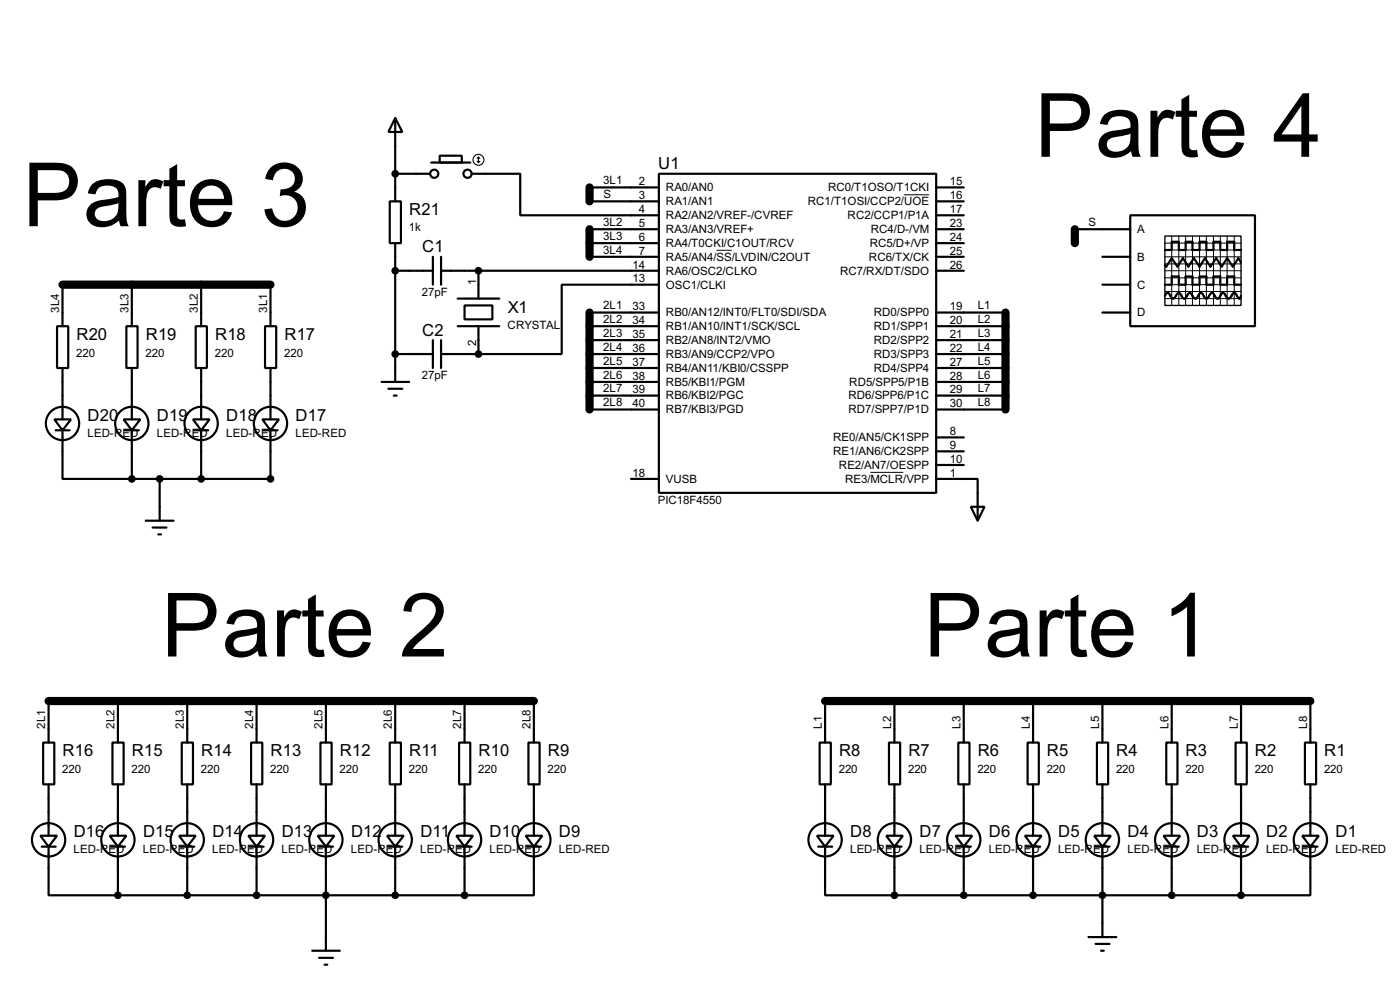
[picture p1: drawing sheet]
<svg xmlns="http://www.w3.org/2000/svg" width="256mm" height="180mm" viewBox="0 0 256 180" stroke-linecap="round" stroke-linejoin="round" font-family="sans-serif">
<path d="M108 34.3v2.6M11.5 52.1h38.1M108 42v5M108 57.2v17.8M184.2 57.2v17.8M196.9 42v2.5M8.9 128.3h88.9M151.2 128.3h88.9" fill="none" stroke="#000" stroke-width="1.5"/>
<g fill="none" stroke="#000" stroke-width=".4">
<path d="M71.4 36.9h2.1v7.6h-2.1zM72.4 21.6l1.3 2.6h-2.5zM72.4 21.6v15.3M72.4 31.8h6.4M79 29.8h7.2M80.6 28.5h4v1.3h-4zM86.4 31.8h8.9v7.6h25.4M108 36.9h12.7M108 34.3h12.7M120.7 31.8h50.8v58.4h-50.8zM171.5 36.9h5.1M171.5 34.3h5.1"/>
<path d="M171.5 39.4h5.1M207.1 39.4h22.8v20.3h-22.8zM10.5 59.7h2v7.7h-2zM11.5 52.1v7.6M23.2 59.7h2v7.7h-2zM24.2 52.1v7.6M35.9 59.7h2v7.7h-2zM36.9 52.1v7.6M48.6 59.7h2v7.7h-2zM49.6 52.1v7.6M72.4 44.5v25.4M72.4 49.6h6.9"/>
<path d="M79.3 47v5.1M80.8 49.6h39.9M80.8 47v5.1M83.9 59.7h7.6M83.9 54.7h7.6M85.1 55.9h5.1v2.6h-5.1zM87.7 49.6v5.1M87.7 59.7v5.1M108 57.2h12.7M108 59.7h12.7M108 47h12.7M108 42h12.7"/>
<path d="M108 44.5h12.7M120.7 52.1h-17.8v12.7h-15.2M171.5 49.6h5.1M171.5 57.2h12.7M171.5 59.7h12.7M171.5 47h5.1M171.5 42h5.1M171.5 44.5h5.1M196.9 42h10.2M202 57.2h5.1M202 47h5.1M202 52.1h5.1"/>
<path d="M213.4 54.2l.2-.5 .3-.1 .3 .1 .5 .8 .2 .2 .3-.2 .5-.8 .3-.1 .2 .1 .5 .8 .3 .2 .2-.2 .5-.8 .3-.1 .2 .1 .3 .5a.54 .54 0 0 0 .7 .3l.5-.8 .3-.1 .3 .1 .4 .8 .3 .2 .3-.2 .5-.8 .3-.1 .2 .1 .5 .8 .3 .2 .2-.2 .5-.8 .3-.1 .2 .1 .5 .8a.6 .6 0 0 0 .9-.5l.4-.4 .3 .1 .4 .8 .3 .2 .3-.5M213.4 45.8h1.3v-1.5h1.3v1.5h1.2v-1.5h1.3v1.5h1.3v-1.5h1.2v1.5h1.3v-1.5h1.3v1.5h1.2v-1.5h1.3v1.5h1.3M213.4 52.1h1.3v-1.5h1.3v1.5h1.2v-1.5h1.3v1.5h1.3v-1.5h1.2v1.5h1.3v-1.5h1.3v1.5h1.2v-1.5h1.3v1.5h1.3M227.4 48.1l-.5-.8-1 1.5-1.1-1.5-1 1.5-1-1.5-1 1.5-1-1.5-1 1.5-1.1-1.5-1 1.5-1-1.5-1 1.5-1-1.5-1 1.5-.3-.2M10 76.8h3l-1.5 2zM10.2 78.8h2.6M11.5 78.8v8.9h12.7M11.5 67.4v9.4M22.7 76.8h3l-1.5 2zM22.9 78.8h2.6M24.2 67.4v9.4M24.2 78.8v8.9"/>
<path d="M35.4 76.8h3l-1.5 2zM35.6 78.8h2.6M36.9 67.4v9.4M36.9 78.8v8.9M48.1 76.8h3l-1.5 2zM48.3 78.8h2.6M49.6 67.4v9.4M49.6 78.8v8.9h-25.4M69.9 69.9h5.1M71.2 71.2h2.5M72.2 72.4h.5M72.4 64.8h6.9"/>
<path d="M79.3 62.3v5.1M80.8 64.8h6.9M80.8 62.3v5.1M108 64.8h12.7M108 75h12.7M108 62.3h12.7M108 67.4h12.7M108 69.9h12.7M108 72.4h12.7M171.5 64.8h12.7M171.5 75h12.7M171.5 62.3h12.7"/>
<path d="M171.5 67.4h12.7M171.5 69.9h12.7M171.5 72.4h12.7M26.7 95.3h5.1M28 96.6h2.5M29 97.8h.5M29.3 87.7v7.6M115.6 87.7h5.1M171.5 87.7h7.6v7.6M171.5 80.1h5.1M171.5 82.6h5.1M171.5 85.1h5.1"/>
<path d="M177.9 92.8h2.5l-1.3 2.5zM7.9 135.9h2.1v7.7h-2.1zM8.9 128.3v7.6M20.6 135.9h2.1v7.7h-2.1zM21.6 128.3v7.6M33.3 135.9h2.1v7.7h-2.1zM34.3 128.3v7.6M46 135.9h2.1v7.7h-2.1zM47 128.3v7.6M58.7 135.9h2.1v7.7h-2.1zM59.7 128.3v7.6M71.4 135.9h2.1v7.7h-2.1z"/>
<path d="M72.4 128.3v7.6M84.1 135.9h2.1v7.7h-2.1zM85.1 128.3v7.6M96.8 135.9h2.1v7.7h-2.1zM97.8 128.3v7.6M150.2 135.9h2v7.7h-2zM151.2 128.3v7.6M162.9 135.9h2v7.7h-2zM163.9 128.3v7.6M175.6 135.9h2v7.7h-2zM176.6 128.3v7.6M188.3 135.9h2v7.7h-2z"/>
<path d="M189.3 128.3v7.6M201 135.9h2v7.7h-2zM202 128.3v7.6M213.7 135.9h2v7.7h-2zM214.7 128.3v7.6M226.4 135.9h2v7.7h-2zM227.4 128.3v7.6M239.1 135.9h2v7.7h-2zM240.1 128.3v7.6M7.4 153h3.1l-1.6 2zM7.7 155h2.5M8.9 155v8.9h12.7"/>
<path d="M8.9 143.6v9.4M20.1 153h3.1l-1.6 2zM20.4 155h2.5M21.6 143.6v9.4M21.6 155v8.9M32.8 153h3.1l-1.6 2zM33.1 155h2.5M34.3 143.6v9.4M34.3 155v8.9M45.5 153h3.1l-1.6 2zM45.8 155h2.5M47 143.6v9.4"/>
<path d="M47 155v8.9M58.2 153h3.1l-1.6 2zM58.5 155h2.5M59.7 143.6v9.4M59.7 155v19M70.9 153h3.1l-1.6 2zM71.2 155h2.5M72.4 143.6v9.4M72.4 155v8.9M83.6 153h3.1l-1.6 2zM83.9 155h2.5M85.1 143.6v9.4"/>
<path d="M85.1 155v8.9M96.3 153h3.1l-1.6 2zM96.6 155h2.5M97.8 155v8.9h-12.7M97.8 143.6v9.4M149.7 153h3l-1.5 2zM149.9 155h2.6M151.2 155v8.9h12.7M151.2 143.6v9.4M162.4 153h3l-1.5 2zM162.6 155h2.6M163.9 143.6v9.4"/>
<path d="M163.9 155v8.9M175.1 153h3l-1.5 2zM175.3 155h2.6M176.6 143.6v9.4M176.6 155v8.9M187.8 153h3l-1.5 2zM188 155h2.6M189.3 143.6v9.4M189.3 155v8.9M200.5 153h3l-1.5 2zM200.7 155h2.6M202 143.6v9.4"/>
<path d="M202 155v16.5M213.2 153h3l-1.5 2zM213.4 155h2.6M214.7 143.6v9.4M214.7 155v8.9M225.9 153h3l-1.5 2zM226.1 155h2.6M227.4 143.6v9.4M227.4 155v8.9M238.6 153h3l-1.5 2zM238.8 155h2.6M240.1 155v8.9h-12.7"/>
<path d="M240.1 143.6v9.4M21.6 163.9h63.5M57.2 174h5.1M58.5 175.3h2.5M59.5 176.6h.5M163.9 163.9h63.5M199.4 171.5h5.1M200.7 172.8h2.6M201.7 174h.5"/>
<circle cx="79.5" cy="31.8" r=".75"/>
<circle cx="85.6" cy="31.8" r=".75"/>
<circle cx="11.4" cy="77.5" r="3.1"/>
<circle cx="24.1" cy="77.5" r="3.1"/>
<circle cx="36.8" cy="77.5" r="3.1"/>
<circle cx="49.5" cy="77.5" r="3.1"/>
<circle cx="8.9" cy="153.7" r="3.1"/>
<circle cx="21.6" cy="153.7" r="3.1"/>
<circle cx="34.3" cy="153.7" r="3.1"/>
<circle cx="47" cy="153.7" r="3.1"/>
<circle cx="59.7" cy="153.7" r="3.1"/>
<circle cx="72.4" cy="153.7" r="3.1"/>
<circle cx="85.1" cy="153.7" r="3.1"/>
<circle cx="97.8" cy="153.7" r="3.1"/>
<circle cx="151.1" cy="153.7" r="3.1"/>
<circle cx="163.8" cy="153.7" r="3.1"/>
<circle cx="176.5" cy="153.7" r="3.1"/>
<circle cx="189.2" cy="153.7" r="3.1"/>
<circle cx="201.9" cy="153.7" r="3.1"/>
<circle cx="214.6" cy="153.7" r="3.1"/>
<circle cx="227.3" cy="153.7" r="3.1"/>
<circle cx="240" cy="153.7" r="3.1"/>
</g>
<g fill="none" stroke="#000" stroke-width=".18">
<path d="M165.6 35.7h4.6M131.3 45.8h2.8M213.4 47h14M213.4 44.5h14M213.4 45.8h14M213.4 48.3h14M213.4 50.9h14M213.4 52.1h14M213.4 53.4h14M213.4 54.7h14M213.4 49.6h14M214.7 43.2v12.7"/>
<path d="M216 43.2v12.7M217.2 43.2v12.7M218.5 43.2v12.7M219.8 43.2v12.7M221 43.2v12.7M222.3 43.2v12.7M223.6 43.2v12.7M224.8 43.2v12.7M226.1 43.2v12.7M159.5 86.5h6"/>
</g>
<g fill="#000" stroke="#000" stroke-width=".4">
<circle cx="72.4" cy="31.8" r=".5"/>
<circle cx="72.4" cy="49.6" r=".5"/>
<circle cx="87.6" cy="49.6" r=".5"/>
<circle cx="72.4" cy="64.8" r=".5"/>
<circle cx="87.6" cy="64.8" r=".5"/>
<circle cx="24.1" cy="87.7" r=".5"/>
<circle cx="29.2" cy="87.7" r=".5"/>
<circle cx="36.8" cy="87.7" r=".5"/>
<circle cx="49.5" cy="87.7" r=".5"/>
<circle cx="21.6" cy="163.9" r=".5"/>
<circle cx="34.3" cy="163.9" r=".5"/>
<circle cx="47" cy="163.9" r=".5"/>
<circle cx="59.7" cy="163.9" r=".5"/>
<circle cx="72.4" cy="163.9" r=".5"/>
<circle cx="85.1" cy="163.9" r=".5"/>
<circle cx="163.8" cy="163.9" r=".5"/>
<circle cx="176.5" cy="163.9" r=".5"/>
<circle cx="189.2" cy="163.9" r=".5"/>
<circle cx="201.9" cy="163.9" r=".5"/>
<circle cx="214.6" cy="163.9" r=".5"/>
<circle cx="227.3" cy="163.9" r=".5"/>
</g>
<g fill="none" stroke="#000" stroke-width=".2">
<path d="M87.4 29.5l.3 .3M87.7 28.8v1M87.7 28.8l-.3 .2M87.7 28.8l.2 .2M87.9 29.5l-.2 .3"/>
<circle cx="87.6" cy="29.3" r="1"/>
</g>
<path d="M213.4 43.2h14v12.7h-14z" fill="none" stroke="#000" stroke-width=".25"/>
<g font-size="18.2">
<text x="189.5" y="28.7">Parte 4</text>
<text x="4.1" y="41.4">Parte 3</text>
<text x="29.5" y="120.2">Parte 2</text>
<text x="169.2" y="120.2">Parte 1</text>
</g>
<g font-size="3.4">
<text x="120.6" y="31">U1</text>
<text x="75" y="39.4">R21</text>
<text x="77.4" y="46.2">C1</text>
<text x="93" y="57.2">X1</text>
<text x="14" y="62.3">R20</text>
<text x="26.7" y="62.3">R19</text>
<text x="39.4" y="62.3">R18</text>
<text x="52.1" y="62.3">R17</text>
<text x="77.4" y="61.4">C2</text>
<text x="16.1" y="77">D20</text>
<text x="28.8" y="77">D19</text>
<text x="41.5" y="77">D18</text>
<text x="54.2" y="77">D17</text>
<text x="11.5" y="138.5">R16</text>
<text x="24.2" y="138.5">R15</text>
<text x="36.9" y="138.5">R14</text>
<text x="49.6" y="138.5">R13</text>
<text x="62.3" y="138.5">R12</text>
<text x="75" y="138.5">R11</text>
<text x="87.7" y="138.5">R10</text>
<text x="100.4" y="138.5">R9</text>
<text x="153.7" y="138.5">R8</text>
<text x="166.4" y="138.5">R7</text>
<text x="179.1" y="138.5">R6</text>
<text x="191.8" y="138.5">R5</text>
<text x="204.5" y="138.5">R4</text>
<text x="217.2" y="138.5">R3</text>
<text x="229.9" y="138.5">R2</text>
<text x="242.6" y="138.5">R1</text>
<text x="13.5" y="153.2">D16</text>
<text x="26.2" y="153.2">D15</text>
<text x="38.9" y="153.2">D14</text>
<text x="51.6" y="153.2">D13</text>
<text x="64.3" y="153.2">D12</text>
<text x="77" y="153.2">D11</text>
<text x="89.7" y="153.2">D10</text>
<text x="102.4" y="153.2">D9</text>
<text x="155.8" y="153.2">D8</text>
<text x="168.5" y="153.2">D7</text>
<text x="181.2" y="153.2">D6</text>
<text x="193.9" y="153.2">D5</text>
<text x="206.6" y="153.2">D4</text>
<text x="219.3" y="153.2">D3</text>
<text x="232" y="153.2">D2</text>
<text x="244.7" y="153.2">D1</text>
</g>
<g font-size="2.4">
<text x="110.5" y="33.7">3L1</text>
<text x="117" y="33.9">2</text>
<text x="122" y="35">RA0/AN0</text>
<text x="151.7" y="35">RC0/T1OSO/T1CKI</text>
<text x="174" y="33.9">15</text>
<text x="110.5" y="41.3">3L2</text>
<text x="110.5" y="36.3">S</text>
<text x="117" y="36.5">3</text>
<text x="117" y="39">4</text>
<text x="117" y="41.6">5</text>
<text x="122" y="37.6">RA1/AN1</text>
<text x="122" y="40.1">RA2/AN2/VREF-/CVREF</text>
<text x="148" y="37.6">RC1/T1OSI/CCP2/UOE</text>
<text x="155.3" y="40.1">RC2/CCP1/P1A</text>
<text x="174" y="36.5">16</text>
<text x="174" y="39">17</text>
<text x="174" y="41.6">23</text>
<text x="199.4" y="41.3">S</text>
<text x="74.9" y="42.3">1k</text>
<text x="110.5" y="46.4">3L4</text>
<text x="110.5" y="43.9">3L3</text>
<text x="117" y="44.1">6</text>
<text x="117" y="46.6">7</text>
<text x="122" y="42.7">RA3/AN3/VREF+</text>
<text x="122" y="45.2">RA4/T0CKI/C1OUT/RCV</text>
<text x="122" y="47.7">RA5/AN4/SS/LVDIN/C2OUT</text>
<text x="159.2" y="47.7">RC6/TX/CK</text>
<text x="159.3" y="45.2">RC5/D+/VP</text>
<text x="159.5" y="42.7">RC4/D-/VM</text>
<text x="174" y="44.1">24</text>
<text x="174" y="46.6">25</text>
<text x="208.3" y="42.7">A</text>
<text x="208.3" y="47.7">B</text>
<text x="87.3" y="52.1" transform="rotate(-90 87.3 52.1)">1</text>
<text x="115.9" y="49.2">14</text>
<text x="115.9" y="51.7">13</text>
<text x="122" y="50.3">RA6/OSC2/CLKO</text>
<text x="122" y="52.8">OSC1/CLKI</text>
<text x="153.9" y="50.3">RC7/RX/DT/SDO</text>
<text x="174" y="49.2">26</text>
<text x="208.3" y="52.8">C</text>
<text x="10.8" y="57.2" transform="rotate(-90 10.8 57.2)">3L4</text>
<text x="23.5" y="57.2" transform="rotate(-90 23.5 57.2)">3L3</text>
<text x="36.2" y="57.2" transform="rotate(-90 36.2 57.2)">3L2</text>
<text x="48.9" y="57.2" transform="rotate(-90 48.9 57.2)">3L1</text>
<text x="77.3" y="54.2">27pF</text>
<text x="110.5" y="56.6">2L1</text>
<text x="110.5" y="59.1">2L2</text>
<text x="115.9" y="56.8">33</text>
<text x="115.9" y="59.3">34</text>
<text x="122" y="57.9">RB0/AN12/INT0/FLT0/SDI/SDA</text>
<text x="160.1" y="57.9">RD0/SPP0</text>
<text x="174" y="56.8">19</text>
<text x="174" y="59.3">20</text>
<text x="179.1" y="56.6">L1</text>
<text x="179.1" y="59.1">L2</text>
<text x="208.3" y="57.9">D</text>
<text x="14" y="65.3">220</text>
<text x="26.7" y="65.3">220</text>
<text x="39.4" y="65.3">220</text>
<text x="52.1" y="65.3">220</text>
<text x="87.3" y="63.4" transform="rotate(-90 87.3 63.4)">2</text>
<text x="93" y="60.2">CRYSTAL</text>
<text x="110.5" y="61.7">2L3</text>
<text x="110.5" y="64.2">2L4</text>
<text x="115.9" y="61.9">35</text>
<text x="115.9" y="64.4">36</text>
<text x="122" y="60.4">RB1/AN10/INT1/SCK/SCL</text>
<text x="122" y="63">RB2/AN8/INT2/VMO</text>
<text x="122" y="65.5">RB3/AN9/CCP2/VPO</text>
<text x="160.1" y="60.4">RD1/SPP1</text>
<text x="160.1" y="63">RD2/SPP2</text>
<text x="160.1" y="65.5">RD3/SPP3</text>
<text x="174" y="61.9">21</text>
<text x="174" y="64.4">22</text>
<text x="179.1" y="61.7">L3</text>
<text x="179.1" y="64.2">L4</text>
<text x="77.3" y="69.5">27pF</text>
<text x="110.5" y="66.7">2L5</text>
<text x="110.5" y="69.3">2L6</text>
<text x="110.5" y="71.8">2L7</text>
<text x="115.9" y="67">37</text>
<text x="115.9" y="69.5">38</text>
<text x="115.9" y="72">39</text>
<text x="122" y="68.1">RB4/AN11/KBI0/CSSPP</text>
<text x="122" y="70.6">RB5/KBI1/PGM</text>
<text x="155.6" y="70.6">RD5/SPP5/P1B</text>
<text x="160.1" y="68.1">RD4/SPP4</text>
<text x="174" y="67">27</text>
<text x="174" y="69.5">28</text>
<text x="174" y="72">29</text>
<text x="179.1" y="66.7">L5</text>
<text x="179.1" y="69.3">L6</text>
<text x="179.1" y="71.8">L7</text>
<text x="110.5" y="74.4">2L8</text>
<text x="115.9" y="74.6">40</text>
<text x="122" y="73.1">RB6/KBI2/PGC</text>
<text x="122" y="75.7">RB7/KBI3/PGD</text>
<text x="155.4" y="73.1">RD6/SPP6/P1C</text>
<text x="155.4" y="75.7">RD7/SPP7/P1D</text>
<text x="174" y="74.6">30</text>
<text x="179.1" y="74.4">L8</text>
<text x="16" y="80">LED-RED</text>
<text x="28.7" y="80">LED-RED</text>
<text x="41.4" y="80">LED-RED</text>
<text x="54.1" y="80">LED-RED</text>
<text x="152.6" y="80.8">RE0/AN5/CK1SPP</text>
<text x="152.6" y="83.3">RE1/AN6/CK2SPP</text>
<text x="174" y="79.7">8</text>
<text x="174" y="82.2">9</text>
<text x="115.9" y="87.3">18</text>
<text x="122" y="88.4">VUSB</text>
<text x="153.7" y="85.8">RE2/AN7/OESPP</text>
<text x="154.8" y="88.4">RE3/MCLR/VPP</text>
<text x="174" y="84.7">10</text>
<text x="174" y="87.3">1</text>
<text x="120.5" y="92.3">PIC18F4550</text>
<text x="8.3" y="133.4" transform="rotate(-90 8.3 133.4)">2L1</text>
<text x="21" y="133.4" transform="rotate(-90 21 133.4)">2L2</text>
<text x="33.7" y="133.4" transform="rotate(-90 33.7 133.4)">2L3</text>
<text x="46.4" y="133.4" transform="rotate(-90 46.4 133.4)">2L4</text>
<text x="59.1" y="133.4" transform="rotate(-90 59.1 133.4)">2L5</text>
<text x="71.8" y="133.4" transform="rotate(-90 71.8 133.4)">2L6</text>
<text x="84.5" y="133.4" transform="rotate(-90 84.5 133.4)">2L7</text>
<text x="97.2" y="133.4" transform="rotate(-90 97.2 133.4)">2L8</text>
<text x="150.6" y="133.4" transform="rotate(-90 150.6 133.4)">L1</text>
<text x="163.3" y="133.4" transform="rotate(-90 163.3 133.4)">L2</text>
<text x="176" y="133.4" transform="rotate(-90 176 133.4)">L3</text>
<text x="188.7" y="133.4" transform="rotate(-90 188.7 133.4)">L4</text>
<text x="201.4" y="133.4" transform="rotate(-90 201.4 133.4)">L5</text>
<text x="214.1" y="133.4" transform="rotate(-90 214.1 133.4)">L6</text>
<text x="226.8" y="133.4" transform="rotate(-90 226.8 133.4)">L7</text>
<text x="239.5" y="133.4" transform="rotate(-90 239.5 133.4)">L8</text>
<text x="11.4" y="141.5">220</text>
<text x="24.1" y="141.5">220</text>
<text x="36.8" y="141.5">220</text>
<text x="49.5" y="141.5">220</text>
<text x="62.2" y="141.5">220</text>
<text x="74.9" y="141.5">220</text>
<text x="87.6" y="141.5">220</text>
<text x="100.3" y="141.5">220</text>
<text x="153.7" y="141.5">220</text>
<text x="166.4" y="141.5">220</text>
<text x="179.1" y="141.5">220</text>
<text x="191.8" y="141.5">220</text>
<text x="204.5" y="141.5">220</text>
<text x="217.2" y="141.5">220</text>
<text x="229.9" y="141.5">220</text>
<text x="242.6" y="141.5">220</text>
<text x="13.5" y="156.2">LED-RED</text>
<text x="26.2" y="156.2">LED-RED</text>
<text x="38.9" y="156.2">LED-RED</text>
<text x="51.6" y="156.2">LED-RED</text>
<text x="64.3" y="156.2">LED-RED</text>
<text x="77" y="156.2">LED-RED</text>
<text x="89.7" y="156.2">LED-RED</text>
<text x="102.4" y="156.2">LED-RED</text>
<text x="155.7" y="156.2">LED-RED</text>
<text x="168.4" y="156.2">LED-RED</text>
<text x="181.1" y="156.2">LED-RED</text>
<text x="193.8" y="156.2">LED-RED</text>
<text x="206.5" y="156.2">LED-RED</text>
<text x="219.2" y="156.2">LED-RED</text>
<text x="231.9" y="156.2">LED-RED</text>
<text x="244.6" y="156.2">LED-RED</text>
</g>
</svg>
